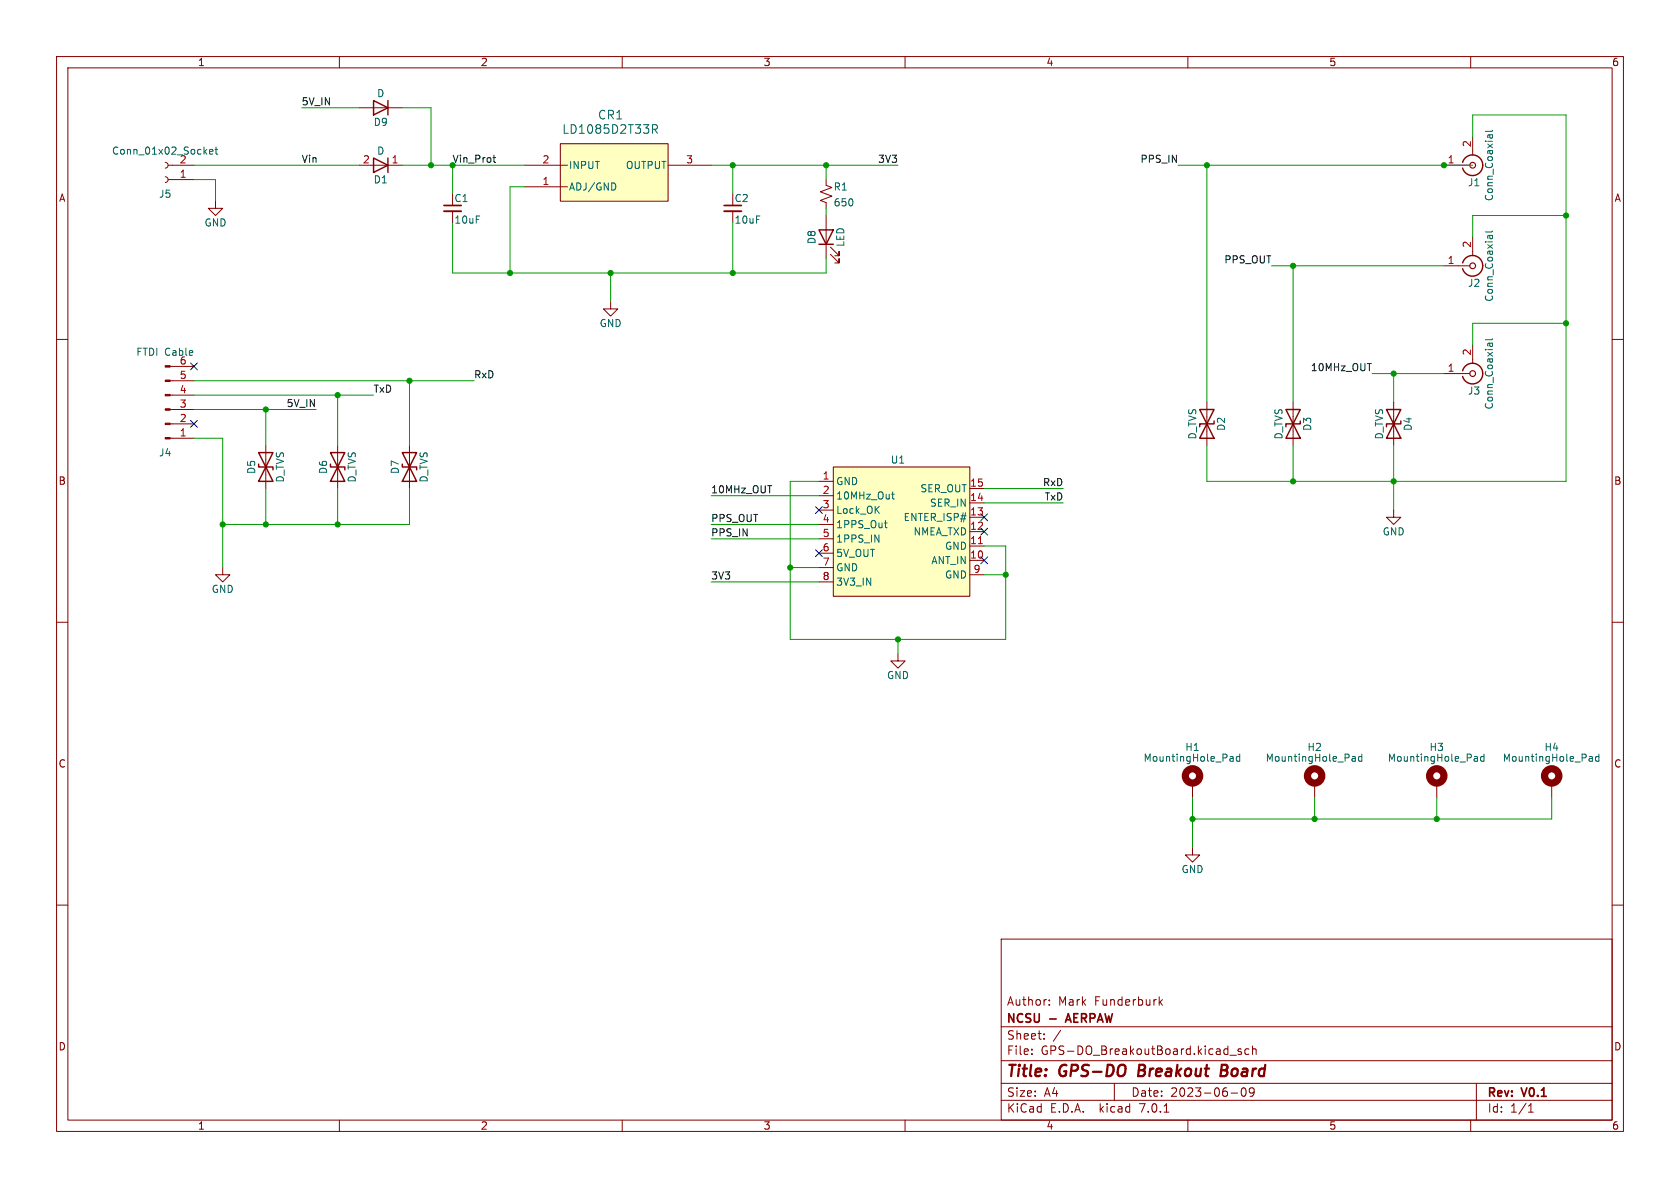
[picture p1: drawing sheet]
<svg xmlns="http://www.w3.org/2000/svg" width="297mm" height="210mm" viewBox="0 0 297 210" stroke-linecap="round" stroke-linejoin="round" font-family="sans-serif">
<g fill="none" stroke="#840000" stroke-width=".18">
<path d="M10 10h277v190h-277zM12 12h273v186h-273zM60 10v2M63.5 19.1h7.6M110 10v2M160 10v2M210 10v2M260 10v2M29.2 28.7l.4 .2 .1 .3-.1 .4-.4 .1M29.2 31.2l.4 .2 .1 .4-.1 .3-.4 .2M29.7 29.2h4.6M29.7 31.8h4.6"/>
<path d="M38.1 35.6v1.2h1.3l-1.3 1.3-1.3-1.3h1.3M63.5 29.2h7.6M80 37.3v2.1M92.7 29.2h7.6M92.7 33h7.6M99.1 25.4h19v10.2h-19zM118.1 29.2h7.6M129.5 37.3v2.1M146 31.8v1l1.1 .3-2.1 .8 2.1 .8-2.1 .7 1 .4v1M146 38.1v7.6M255.3 29.2h4.5M260.3 24.1v3.3"/>
<path d="M10 60h2M107.9 53.3v1.3h1.3l-1.3 1.3-1.2-1.3h1.2M146.8 45l1.5 1.5v-.8v.8h-.7M146.8 43.7l1.5 1.5v-.7v.7h-.7M255.3 47h4.5M260.3 41.9v3.3M285 60h2M30.1 64.8h4.2M30.1 67.3h4.2M30.1 69.9h4.2M30.1 72.4h4.2M30.1 74.9h4.2"/>
<path d="M30.1 77.5h4.2M47 78.7v7.7M59.7 78.7v7.7M72.4 78.7v7.7M213.4 71.1v7.6M228.6 71.1v7.6M246.4 71.1v7.6M255.3 66h4.5M260.3 61v3.3M144.8 85.1h2.5M144.8 87.6h2.5M144.8 90.2h2.5"/>
<path d="M144.8 92.7h2.5M144.8 95.3h2.5M144.8 97.8h2.5M147.3 82.6h24.1v22.8h-24.1zM171.4 99.1h2.6M171.4 96.5h2.6M171.4 94h2.6M171.4 91.4h2.6M171.4 88.9h2.6M171.4 86.4h2.6M246.4 90.2v1.2h-1.3l1.3 1.3 1.2-1.3h-1.2M10 110h2"/>
<path d="M39.4 100.3v1.3h1.2l-1.2 1.3-1.3-1.3h1.3M144.8 100.3h2.5M144.8 102.9h2.5M158.7 115.6v1.2h1.3l-1.3 1.3-1.2-1.3h1.2M171.4 101.6h2.6M285 110h2M210.8 138.4v2.6M232.4 138.4v2.6M254 138.4v2.6M274.3 138.4v2.6M10 160h2M210.8 149.9v1.2h-1.3l1.3 1.3 1.3-1.3h-1.3"/>
<path d="M285 160h2M177 166h108v32h-108zM185.5 177.6v.1M185.5 176.8v.1M205.1 177.1l.4 .6M205.5 176.7l-.6 .6M60 198v2M110 198v2M160 198v2M177 194.5h108M177 191.5h108M177 187.5h108"/>
<path d="M177 181.5h108M182.4 186.3v.1M182.4 185.5v.1M184.6 183.6v.1M184.6 182.8v.1M197 191.5v3M205.8 196.6h.8M210 198v2M217.4 186.5h1.2M217.6 193.2h1.2M219.4 185.5l-.3-.1-.2 .2v.2l.5 .2v.3h-.5M219.6 192.4l.2-.1a.81 .81 0 0 1 .6 .6 .81 .81 0 0 1-.3 .8l-.2 .1a.81 .81 0 0 1-.6-.6 .81 .81 0 0 1 .3-.8z"/>
<path d="M220.8 185.5l-.4-.1-.3 .3v.4l.1 .2h.6M221.4 185.5l.2-.1 .4 .1 .1 .9M221.4 184.9v1.5M221.7 192.9l-.3 .3h-.4l-.1-.3 .1-.5 .4-.1 .2 .1a.99 .99 0 0 1-.3 1.4h-.3M260 198v2M261 191.5v6.5M270.2 196.6h.9M270.2 195.5l.4-.4v1.5"/>
</g>
<path d="M215.9 189.2h.7M216.7 188.2h-.7l-.2 2h.7" fill="none" stroke="#840000" stroke-width=".4"/>
<path d="M78.5 36.3h3M128 36.3h3.1M188.9 179.2l-.5 1.5" fill="none" stroke="#840000" stroke-width=".3"/>
<g fill="none" stroke="#840000" stroke-width="1.3">
<circle cx="210.8" cy="137.2" r="1.27"/>
<circle cx="232.4" cy="137.2" r="1.27"/>
<circle cx="254" cy="137.2" r="1.27"/>
<circle cx="274.3" cy="137.2" r="1.27"/>
</g>
<g fill="none" stroke="#006464" stroke-width=".18">
<path d="M37 26.8l.6-.1v-.2l-.4-.1-.2 .2 .1 .6h.5M38 26.4h.5M38.2 26v1.1l.3 .2M115.4 22.8h.7l.1-.3v-.3l-.3-.2h-.5v1.6M115.7 22.8l.5 .8M263.3 23.8l.1 .5M263.8 23.8l.1 .5M263.9 23.8h-.7l-.2 .2v.3M263.9 23l-.2 .2h-1.1M263.3 41.6l.1 .4M263.8 41.6l.1 .4M263.9 41.6h-.7l-.2 .2v.2"/>
<path d="M263.9 59.9l-.2 .2h-1.1M263.9 40.8l-.2 .2h-1.1M263.3 60.7l.1 .4M263.8 60.7l.1 .4M263.9 60.7h-.7l-.2 .1v.3M156.4 92.5h.4M156.7 93.3h.1M157.6 87.4h.5M157.8 88l.3 .2M217.6 133.7h.2l.2 .2v.7M218 134.5l-.4 .1M218 134l-.4 .1"/>
<path d="M219.2 133.8l-.4-.1-.2 .3 .1 .5h.5M219.2 133.3v1.3M239.2 133.7h.2l.2 .2v.7M239.6 134.5l-.4 .1M239.6 134l-.4 .1M240.8 133.8l-.4-.1-.2 .3 .1 .5h.5M240.8 133.3v1.3M260.8 133.7h.2l.2 .2v.7M261.2 134.5l-.4 .1M261.2 134l-.4 .1M262.3 133.8l-.3-.1-.3 .3 .2 .5h.4M262.3 133.3v1.3"/>
<path d="M281.1 133.7h.2l.2 .2v.7M281.5 134.5l-.4 .1M281.5 134l-.4 .1M282.7 133.8l-.4-.1-.2 .3 .1 .5h.5M282.7 133.3v1.3"/>
</g>
<g fill="none" stroke="#840000" stroke-width=".25">
<path d="M66 17.8l2.6 1.3-2.6 1.2zM68.6 17.8v2.5M66 27.9l2.6 1.3-2.6 1.3zM68.6 27.9v2.6M258.6 28.7a1.81 1.81 0 0 1 2.8-1 1.81 1.81 0 0 1 0 3 1.81 1.81 0 0 1-2.8-1M144.8 40.6h2.5l-1.3 2.6zM144.8 43.2h2.5M258.6 46.5a1.81 1.81 0 0 1 2.8-1 1.81 1.81 0 0 1 0 3 1.81 1.81 0 0 1-2.8-1M212.1 72.4l2.5 5.1h-2.5l2.5-5.1zM214.6 74.4v.5h-2.5v.5M227.3 72.4l2.6 5.1h-2.6l2.6-5.1zM229.9 74.4v.5h-2.6v.5"/>
<path d="M245.1 72.4l2.5 5.1h-2.5l2.5-5.1zM247.6 74.4v.5h-2.5v.5M258.6 65.5a1.81 1.81 0 0 1 2.8-.9 1.81 1.81 0 0 1 0 2.9 1.81 1.81 0 0 1-2.8-1M45.7 82v.6h2.6v.5M45.7 80h2.6l-2.6 5.1h2.6zM58.4 82v.6h2.6v.5M58.4 80h2.6l-2.6 5.1h2.6zM71.1 82v.6h2.6v.5M71.1 80h2.6l-2.6 5.1h2.6z"/>
</g>
<g fill="none" stroke="#840000" stroke-width=".2">
<circle cx="260.3" cy="29.2" r=".51"/>
<circle cx="260.3" cy="47" r=".51"/>
<circle cx="260.3" cy="66" r=".51"/>
</g>
<g fill="#ffffc2" stroke="#ffffc2" stroke-width=".18">
<path d="M147.3 82.6h24.1v22.8h-24.1z"/>
<path d="M99.1 25.4h19v10.2h-19z"/>
</g>
<path d="M173 96.1h.7" fill="none" stroke="#a90000" stroke-width=".18"/>
<g fill="#840000" stroke="#840000" stroke-width=".18">
<path d="M29.2 64.6h.9v.3h-.9z"/>
<path d="M29.2 67.2h.9v.2h-.9z"/>
<path d="M29.2 69.7h.9v.3h-.9z"/>
<path d="M29.2 72.3h.9v.2h-.9z"/>
<path d="M29.2 74.8h.9v.3h-.9z"/>
<path d="M29.2 77.3h.9v.3h-.9z"/>
</g>
<path d="M78.5 37.3h3M128 37.3h3.1" fill="none" stroke="#840000" stroke-width=".33"/>
<path d="M87.1 27.9h.5M87.3 28.5l.3 .2" fill="none" stroke="#0f0f0f" stroke-width=".18"/>
<g fill="none" stroke="#009600" stroke-width=".18">
<path d="M53.3 19.1h10.2M71.1 19.1h5.1v10.1M34.3 29.2h29.2M34.3 31.8h3.8v3.8M71.1 29.2h21.6M80 39.4v8.9h66v-2.6M80 29.2v5.1M92.7 33h-2.5v15.3M125.7 29.2h33M129.5 29.2v5.1M129.5 39.4v8.9M146 29.2v2.6"/>
<path d="M146 36.8v1.3M208.3 29.2h52M213.4 29.2v41.9M260.3 24.1v-3.8h16.6v64.8h-63.5v-6.4M276.9 38.1h-16.6v3.8M107.9 48.3v5M224.8 47h30.5M228.6 47v24.1M276.9 57.2h-16.6v3.8M34.3 72.4h21.6M34.3 77.5h5.1v22.8M34.3 69.9h31.7"/>
<path d="M34.3 67.3h49.5M47 72.4v6.3M59.7 69.9v8.8M72.4 67.3v11.4M228.6 78.7v6.4M242.6 66h12.7M246.4 66v5.1M246.4 78.7v11.5M47 86.4v6.3M59.7 86.4v6.3M72.4 86.4v6.3h-33M125.7 92.7h19.1"/>
<path d="M125.7 87.6h19.1M125.7 95.3h19.1M144.8 85.1h-5.1v27.9h38.1v-16.5h-3.8M174 88.9h14M174 86.4h14M125.7 102.9h19.1M139.7 100.3h5.1M158.7 113v2.6M174 101.6h3.8M210.8 141v8.9M232.4 141v3.8M254 141v3.8"/>
<path d="M274.3 141v3.8h-63.5"/>
</g>
<g fill="none" stroke="#000084" stroke-width=".18">
<path d="M33.7 64.2l1.2 1.2M33.7 74.3l1.2 1.2M34.9 64.2l-1.2 1.2M34.9 74.3l-1.2 1.2M144.2 89.6l1.2 1.2M144.2 97.2l1.2 1.2M145.4 89.6l-1.2 1.2M145.4 97.2l-1.2 1.2M173.4 98.5l1.2 1.2M173.4 90.8l1.2 1.2M173.4 93.4l1.2 1.2M174.6 98.5l-1.2 1.2"/>
<path d="M174.6 90.8l-1.2 1.2M174.6 93.4l-1.2 1.2"/>
</g>
<g fill="#009600" stroke="#009600" stroke-width=".18">
<circle cx="228.6" cy="47" r=".46"/>
<circle cx="213.4" cy="29.2" r=".46"/>
<circle cx="246.4" cy="66" r=".46"/>
<circle cx="276.9" cy="38.1" r=".46"/>
<circle cx="255.3" cy="29.2" r=".46"/>
<circle cx="276.9" cy="57.2" r=".46"/>
<circle cx="59.7" cy="69.9" r=".46"/>
<circle cx="59.7" cy="92.7" r=".46"/>
<circle cx="47" cy="92.7" r=".46"/>
<circle cx="39.4" cy="92.7" r=".46"/>
<circle cx="72.4" cy="67.3" r=".46"/>
<circle cx="47" cy="72.4" r=".46"/>
<circle cx="146" cy="29.2" r=".46"/>
<circle cx="139.7" cy="100.3" r=".46"/>
<circle cx="177.8" cy="101.6" r=".46"/>
<circle cx="158.7" cy="113" r=".46"/>
<circle cx="254" cy="144.8" r=".46"/>
<circle cx="232.4" cy="144.8" r=".46"/>
<circle cx="210.8" cy="144.8" r=".46"/>
<circle cx="228.6" cy="85.1" r=".46"/>
<circle cx="246.4" cy="85.1" r=".46"/>
<circle cx="129.5" cy="48.3" r=".46"/>
<circle cx="129.5" cy="29.2" r=".46"/>
<circle cx="76.2" cy="29.2" r=".46"/>
<circle cx="90.2" cy="48.3" r=".46"/>
<circle cx="107.9" cy="48.3" r=".46"/>
</g>
<g font-size="2.8" fill="#840000">
<text x="178" y="190.8">Title:</text>
<text x="187.4" y="190.8">GPS-DO</text>
<text x="201.9" y="190.8">Breakout</text>
<text x="217.1" y="190.8">Board</text>
</g>
<g font-size="2.1" fill="#006464">
<text x="99.3" y="23.8">LD1085D2T33R</text>
<text x="105.7" y="21.3">CR1</text>
</g>
<g font-size="2.1" fill="#840000">
<text x="178" y="177.9">Author:</text>
<text x="187.1" y="177.9">Mark</text>
<text x="193.5" y="177.9">Funderburk</text>
<text x="178" y="183.9">Sheet:</text>
<text x="178" y="181.1">NCSU</text>
<text x="185.7" y="181.1">-</text>
<text x="186.2" y="183.9">/</text>
<text x="189.1" y="181.1">AERPAW</text>
<text x="178" y="186.6">File:</text>
<text x="184" y="186.6">GPS-DO_BreakoutBoard.kicad_sch</text>
<text x="178" y="196.8">KiCad</text>
<text x="178" y="194">Size:</text>
<text x="184.6" y="194">A4</text>
<text x="185.7" y="196.8">E.D.A.</text>
<text x="194.4" y="196.8">kicad</text>
<text x="200" y="194">Date:</text>
<text x="201.5" y="196.8">7.0.1</text>
<text x="206.9" y="194">2023-06-09</text>
<text x="263" y="194.2">Rev:</text>
<text x="263" y="196.8">Id:</text>
<text x="267" y="196.8">1/1</text>
<text x="269.2" y="194.2">V0.1</text>
</g>
<g font-size="1.8" fill="#840000">
<text x="35" y="11.8">1</text>
<text x="85" y="11.8">2</text>
<text x="135" y="11.8">3</text>
<text x="185" y="11.8">4</text>
<text x="235" y="11.8">5</text>
<text x="285" y="11.8">6</text>
<text x="10.4" y="35.8">A</text>
<text x="285.4" y="35.8">A</text>
<text x="10.3" y="85.8">B</text>
<text x="285.3" y="85.8">B</text>
<text x="10.3" y="135.8">C</text>
<text x="285.3" y="135.8">C</text>
<text x="10.3" y="185.8">D</text>
<text x="285.3" y="185.8">D</text>
<text x="35" y="199.8">1</text>
<text x="85" y="199.8">2</text>
<text x="135" y="199.8">3</text>
<text x="185" y="199.8">4</text>
<text x="235" y="199.8">5</text>
<text x="285" y="199.8">6</text>
</g>
<g font-size="1.8" fill="#006464">
<text x="66.6" y="17.3">D</text>
<text x="66" y="22.4">D9</text>
<text x="19.7" y="27.5">Conn_01x02_Socket</text>
<text x="31.7" y="29">2</text>
<text x="66.6" y="27.5">D</text>
<text x="28.1" y="35.1">J5</text>
<text x="66" y="32.6">D1</text>
<text x="80.3" y="35.9">C1</text>
<text x="100.6" y="33.8">ADJ/GND</text>
<text x="100.6" y="30">INPUT</text>
<text x="110.5" y="30">OUTPUT</text>
<text x="129.8" y="35.9">C2</text>
<text x="147.3" y="33.8">R1</text>
<text x="259.5" y="33.1">J1</text>
<text x="264.1" y="35.6" transform="rotate(-90 264.1 35.6)">Conn_Coaxial</text>
<text x="36.1" y="40.2">GND</text>
<text x="80.3" y="39.7">10uF</text>
<text x="129.8" y="39.7">10uF</text>
<text x="147.3" y="36.6">650</text>
<text x="144.3" y="43.2" transform="rotate(-90 144.3 43.2)">D8</text>
<text x="149.4" y="43.7" transform="rotate(-90 149.4 43.7)">LED</text>
<text x="259.5" y="50.9">J2</text>
<text x="264.1" y="53.4" transform="rotate(-90 264.1 53.4)">Conn_Coaxial</text>
<text x="106" y="58">GND</text>
<text x="24" y="63.1">FTDI Cable</text>
<text x="31.7" y="64.5">6</text>
<text x="259.5" y="69.9">J3</text>
<text x="211.6" y="77.7" transform="rotate(-90 211.6 77.7)">D_TVS</text>
<text x="216.7" y="76.2" transform="rotate(-90 216.7 76.2)">D2</text>
<text x="226.9" y="77.7" transform="rotate(-90 226.9 77.7)">D_TVS</text>
<text x="232" y="76.2" transform="rotate(-90 232 76.2)">D3</text>
<text x="244.7" y="77.7" transform="rotate(-90 244.7 77.7)">D_TVS</text>
<text x="249.7" y="76.2" transform="rotate(-90 249.7 76.2)">D4</text>
<text x="264.1" y="72.5" transform="rotate(-90 264.1 72.5)">Conn_Coaxial</text>
<text x="28.1" y="80.8">J4</text>
<text x="45.3" y="83.9" transform="rotate(-90 45.3 83.9)">D5</text>
<text x="58" y="83.9" transform="rotate(-90 58 83.9)">D6</text>
<text x="70.7" y="83.9" transform="rotate(-90 70.7 83.9)">D7</text>
<text x="157.4" y="82.1">U1</text>
<text x="50.4" y="85.4" transform="rotate(-90 50.4 85.4)">D_TVS</text>
<text x="63.1" y="85.4" transform="rotate(-90 63.1 85.4)">D_TVS</text>
<text x="75.8" y="85.4" transform="rotate(-90 75.8 85.4)">D_TVS</text>
<text x="147.8" y="85.9">GND</text>
<text x="147.8" y="88.5">10MHz_Out</text>
<text x="162.6" y="87.2">SER_OUT</text>
<text x="164.3" y="89.7">SER_IN</text>
<text x="147.8" y="91">Lock_OK</text>
<text x="147.8" y="93.5">1PPS_Out</text>
<text x="159.6" y="92.3">ENTER_ISP#</text>
<text x="161.4" y="94.8">NMEA_TXD</text>
<text x="244.4" y="94.8">GND</text>
<text x="147.8" y="96.1">1PPS_IN</text>
<text x="147.8" y="98.6">5V_OUT</text>
<text x="147.8" y="101.2">GND</text>
<text x="164.5" y="99.9">ANT_IN</text>
<text x="166.9" y="97.3">GND</text>
<text x="37.4" y="105">GND</text>
<text x="147.8" y="103.7">3V3_IN</text>
<text x="166.9" y="102.4">GND</text>
<text x="156.8" y="120.2">GND</text>
<text x="202.1" y="134.8">MountingHole_Pad</text>
<text x="209.5" y="132.9">H1</text>
<text x="223.7" y="134.8">MountingHole_Pad</text>
<text x="231.1" y="132.9">H2</text>
<text x="245.3" y="134.8">MountingHole_Pad</text>
<text x="252.7" y="132.9">H3</text>
<text x="265.6" y="134.8">MountingHole_Pad</text>
<text x="273" y="132.9">H4</text>
<text x="208.8" y="154.5">GND</text>
</g>
<g font-size="1.8" fill="#0f0f0f">
<text x="53.3" y="18.7">5V_IN</text>
<text x="53.3" y="28.9">Vin</text>
<text x="155.1" y="28.9">3V3</text>
<text x="201.5" y="28.9">PPS_IN</text>
<text x="216.3" y="46.6">PPS_OUT</text>
<text x="231.6" y="65.7">10MHz_OUT</text>
<text x="66" y="69.5">TxD</text>
<text x="83.8" y="67">RxD</text>
<text x="50.6" y="72">5V_IN</text>
<text x="125.7" y="87.3">10MHz_OUT</text>
<text x="184.3" y="86">RxD</text>
<text x="184.6" y="88.6">TxD</text>
<text x="125.7" y="92.4">PPS_OUT</text>
<text x="125.7" y="94.9">PPS_IN</text>
<text x="125.7" y="102.5">3V3</text>
</g>
<g font-size="1.8" fill="#a90000">
<text x="64.1" y="29">2</text>
<text x="69.2" y="29">1</text>
<text x="95.9" y="29">2</text>
<text x="121.3" y="29">3</text>
<text x="255.9" y="29">1</text>
<text x="260.1" y="26.1" transform="rotate(-90 260.1 26.1)">2</text>
<text x="31.7" y="31.5">1</text>
<text x="95.9" y="32.8">1</text>
<text x="255.9" y="46.7">1</text>
<text x="260.1" y="43.8" transform="rotate(-90 260.1 43.8)">2</text>
<text x="255.9" y="65.8">1</text>
<text x="260.1" y="62.9" transform="rotate(-90 260.1 62.9)">2</text>
<text x="31.7" y="69.6">4</text>
<text x="31.7" y="67.1">5</text>
<text x="31.7" y="77.2">1</text>
<text x="31.7" y="74.7">2</text>
<text x="31.7" y="72.1">3</text>
<text x="145.4" y="84.8">1</text>
<text x="145.4" y="87.4">2</text>
<text x="145.4" y="89.9">3</text>
<text x="171.4" y="88.6">14</text>
<text x="171.4" y="86.1">15</text>
<text x="145.4" y="92.5">4</text>
<text x="145.4" y="95">5</text>
<text x="171.4" y="93.7">12</text>
<text x="171.4" y="91.2">13</text>
<text x="145.4" y="97.5">6</text>
<text x="145.4" y="100.1">7</text>
<text x="171.4" y="98.8">10</text>
<text x="171.4" y="96.3">11</text>
<text x="172.1" y="101.3">9</text>
<text x="145.4" y="102.6">8</text>
</g>
<text font-size="1.8" fill="#009600" x="80" y="28.9">Vin_Prot</text>
</svg>
